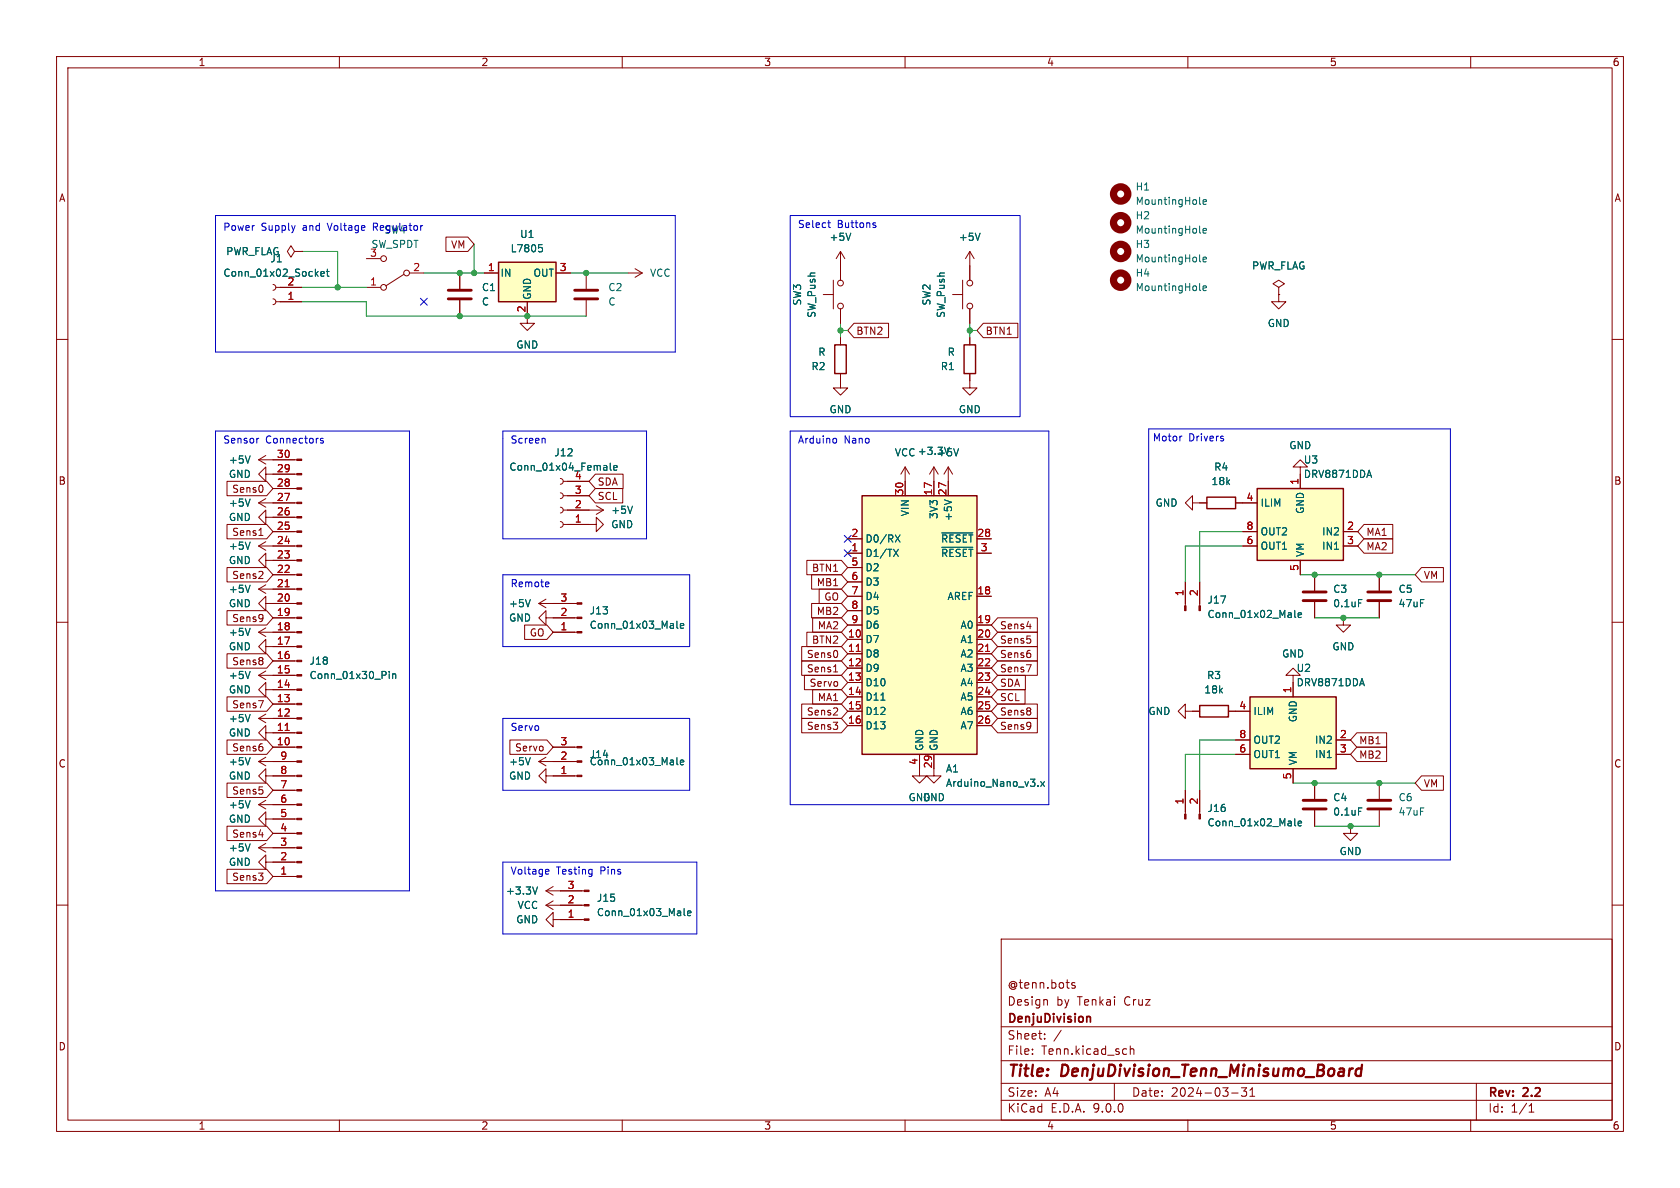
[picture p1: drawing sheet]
<svg xmlns="http://www.w3.org/2000/svg" width="297mm" height="210mm" viewBox="0 0 297 210" stroke-linecap="round" stroke-linejoin="round" font-family="sans-serif">
<g fill="none" stroke="#840000" stroke-width=".18">
<path d="M10 10h277v190h-277zM12 12h273v186h-273zM60 10v2M110 10v2M160 10v2M210 10v2M260 10v2M48.3 52.8l.3 .2 .2 .3-.2 .4-.3 .1M48.3 50.3l.3 .1 .2 .4-.2 .4-.3 .1M48.8 53.3h4.5M48.8 50.8h4.5M145.5 52.1h1.8"/>
<path d="M147.3 49.5v5.1M148.6 44.5v5M148.6 54.6v2.6M148.6 59.7v1.3M148.6 44.5l-.8 1.2M148.6 44.5l.8 1.2M168.4 52.1h1.8M170.2 49.5v5.1M171.4 44.5v5M171.4 54.6v2.6M171.4 59.7v1.3M171.4 44.5l-.7 1.2"/>
<path d="M171.4 44.5l.8 1.2M226.1 52.1v1.2h1.2l-1.2 1.3-1.3-1.3h1.3M226.1 50.8l1-.6-1-.7-1.1 .7 1.1 .6v1.3M226.1 52.1h.1M10 60h2M148.6 66v2.6h1.3l-1.3 1.3-1.3-1.3h1.3M171.4 66v2.6h1.3l-1.3 1.3-1.2-1.3h1.2M285 60h2M45.7 81.3l1.3 .7M45.7 81.3h6.8M47 80.5l-1.3 .8M48.3 99.1h4.2"/>
<path d="M48.3 96.5h4.2M48.3 94h4.2M48.3 91.4h4.2M48.3 88.9h4.2M48.3 86.4h4.2M48.3 83.8h4.2M160 82.6l-.7 1.2M160 82.6l.8 1.2M160 82.6v2.5M165.1 82.6l-.8 1.2M165.1 82.6l.8 1.2M165.1 82.6v2.5"/>
<path d="M167.6 82.6l-.7 1.2M167.6 82.6l.8 1.2M167.6 82.6v2.5M10 110h2M45.7 119.4h6.8M45.7 111.8h6.8M45.7 119.4l1.3 .7M45.7 111.8l1.3 .7M47 114.3v-1.3l-1.3 1.3 1.3 1.3v-1.3h5.5M47 118.6l-1.3 .8M47 111l-1.3 .8M48.3 116.8h4.2"/>
<path d="M48.3 109.2h4.2M48.3 106.7h4.2M48.3 104.1h4.2M48.3 101.6h4.2M285 110h2M45.7 127h6.8M45.7 127l1.3 .8M47 129.5v-1.2l-1.3 1.2 1.3 1.3v-1.3h5.5M47 126.2l-1.3 .8M48.3 139.7h4.2M48.3 137.2h4.2M48.3 134.6h4.2"/>
<path d="M48.3 132.1h4.2M48.3 124.5h4.2M48.3 121.9h4.2M209.5 125.7v-1.2l-1.2 1.2 1.2 1.3v-1.3h1.3M48.3 154.9h4.2M48.3 152.4h4.2M48.3 149.9h4.2M48.3 147.3h4.2M48.3 144.8h4.2M48.3 142.2h4.2M10 160h2M177 166h108v32h-108z"/>
<path d="M185 176.7l.2 .2v.8M190 173.8l-.3-.1-.2 .2v.2l.5 .2v.3h-.5M285 160h2M60 198v2M110 198v2M160 198v2M177 194.5h108M177 191.5h108M177 187.5h108M177 181.5h108M182.5 186.3v.1M182.5 185.5v.1"/>
<path d="M184.7 183.6v.1M184.7 182.8v.1M187.6 182.1l-1.3 2M197 191.5v3M199.8 184.9v1.5M199.8 185.5l.2-.1 .4 .1 .1 .9M210 198v2M217.7 193.2h1.2M220.4 192.3l-.5 .6 .4 .1v.7l-.2 .1h-.4l-.2-.1M221 193.8h.8M221 192.7l.4-.4v1.5M260 198v2"/>
<path d="M261 191.5v6.5M270.3 196.6h.9M270.3 195.5l.4-.4v1.5"/>
<circle cx="148.6" cy="54.1" r=".51"/>
<circle cx="148.6" cy="50" r=".51"/>
<circle cx="171.5" cy="50" r=".51"/>
<circle cx="171.5" cy="54.1" r=".51"/>
</g>
<path d="M239.8 190.1l.2 .1 .6-.1M240.7 189a.66 .66 0 0 0-1 .3M240.8 188.2l-.3 2" fill="none" stroke="#840000" stroke-width=".4"/>
<path d="M192.3 179.7h.3l.2 .2v.8" fill="none" stroke="#840000" stroke-width=".3"/>
<path d="M147.6 61h2v5h-2zM170.4 61h2.1v5h-2.1z" fill="none" stroke="#840000" stroke-width=".25"/>
<g fill="none" stroke="#006464" stroke-width=".18">
<path d="M212.1 36l.2 .1M212.7 35.7l.6-.1-.1-.2-.3-.1-.2 .2v.6h.5M56.7 48.4l.6-.1v-.2l-.4-.1-.2 .2 .1 .6h.5M57.7 48h.5M57.9 47.6v1.1l.3 .1M150.4 41.2l-.4 1.3M173.3 41.2l-.5 1.3M212.1 51.2l.2 .2M212.1 46.1l.2 .2M212.1 41l.2 .2M212.7 51l.6-.2-.1-.2-.3-.1-.2 .2v.6h.5M212.7 40.8l.6-.1-.1-.3h-.3l-.2 .2v.6h.5"/>
<path d="M212.7 45.9l.6-.1-.1-.3h-.3l-.2 .1v.6h.5M169.5 79.3l-.5 1.3M44.2 80.6l-.4 1.3M44.2 118.7l-.4 1.3M44.2 111.1l-.4 1.2M68.8 118.7v.1M68.8 119.1v.9M69.4 119.1v.9M69.4 119.2l.2-.1 .3 .1 .1 .8M44.2 126.3l-.4 1.3"/>
</g>
<g fill="#840000" stroke="#840000" stroke-width=".18">
<path d="M52.5 154.8h.8v.3h-.8z"/>
<path d="M52.5 152.3h.8v.2h-.8z"/>
<path d="M52.5 149.7h.8v.3h-.8z"/>
<path d="M52.5 147.2h.8v.2h-.8z"/>
<path d="M52.5 144.7h.8v.2h-.8z"/>
<path d="M52.5 142.1h.8v.3h-.8z"/>
<path d="M52.5 139.6h.8v.2h-.8z"/>
<path d="M52.5 137h.8v.3h-.8z"/>
<path d="M52.5 134.5h.8v.2h-.8z"/>
<path d="M52.5 132h.8v.2h-.8z"/>
<path d="M52.5 129.4h.8v.3h-.8z"/>
<path d="M52.5 126.9h.8v.2h-.8z"/>
<path d="M52.5 124.3h.8v.3h-.8z"/>
<path d="M52.5 121.8h.8v.2h-.8z"/>
<path d="M52.5 119.3h.8v.2h-.8z"/>
<path d="M52.5 116.7h.8v.3h-.8z"/>
<path d="M52.5 114.2h.8v.2h-.8z"/>
<path d="M52.5 111.6h.8v.3h-.8z"/>
<path d="M52.5 109.1h.8v.2h-.8z"/>
<path d="M52.5 106.6h.8v.2h-.8z"/>
<path d="M52.5 104h.8v.3h-.8z"/>
<path d="M52.5 101.5h.8v.2h-.8z"/>
<path d="M52.5 98.9h.8v.3h-.8z"/>
<path d="M52.5 96.4h.8v.2h-.8z"/>
<path d="M52.5 93.9h.8v.2h-.8z"/>
<path d="M52.5 91.3h.8v.3h-.8z"/>
<path d="M52.5 88.8h.8v.2h-.8z"/>
<path d="M52.5 86.2h.8v.3h-.8z"/>
<path d="M52.5 83.7h.8v.2h-.8z"/>
<path d="M52.5 81.2h.8v.2h-.8z"/>
</g>
<path d="M50.4 103.7h.7M50.4 129.1h.7" fill="none" stroke="#a90000" stroke-width=".18"/>
<g fill="none" stroke="#840000" stroke-width="1.3">
<circle cx="198.1" cy="34.3" r="1.27"/>
<circle cx="198.1" cy="39.4" r="1.27"/>
<circle cx="198.1" cy="49.5" r="1.27"/>
<circle cx="198.1" cy="44.4" r="1.27"/>
</g>
<path d="M88.1 46.4h10.2v6.9h-10.2z" fill="#ffffc2"/>
<path d="M88.1 46.4h10.2v6.9h-10.2z" fill="none" stroke="#840000" stroke-width=".25"/>
<path d="M85.6 48.3h2.5M93.2 53.3v2.6M98.3 48.3h2.5M95.2 106.7h6.8M95.2 106.7l1.3 .7M96.5 109.2v-1.2l-1.3 1.2 1.3 1.3v-1.3h5.5M96.5 105.9l-1.3 .8M97.8 111.8h4.2" fill="none" stroke="#840000" stroke-width=".18"/>
<path d="M95.2 43.3h.6M95.4 43.7h.3l.2 .3-.1 .5h-.4M93.7 106l-.4 1.3M119.7 109.8v1.1l.2 .2M120.3 110.6l.6-.1-.1-.2-.3-.1-.2 .2v.6h.5" fill="none" stroke="#006464" stroke-width=".18"/>
<g fill="#840000" stroke="#840000" stroke-width=".18">
<path d="M102 111.6h.9v.3h-.9z"/>
<path d="M102 109.1h.9v.2h-.9z"/>
<path d="M102 106.6h.9v.2h-.9z"/>
</g>
<path d="M152.4 87.6h20.3v45.8h-20.3z" fill="#ffffc2"/>
<path d="M152.4 87.6h20.3v45.8h-20.3zM213.4 87.9h5v2h-5z" fill="none" stroke="#840000" stroke-width=".25"/>
<g fill="none" stroke="#840000" stroke-width=".18">
<path d="M52.1 44.5l-.7-1.1-.6 1.1 .6 1 .7-1h1.2M53.3 44.5h.1M64.8 50.8h2.5M64.8 45.7h2.5M71.4 48.5l-3.2 2M72.4 48.3h2.5M81.3 48.3v2.8M81.3 53.1v2.8M111 48.3h2.5M112.3 47.5l1.2 .8M113.5 48.3l-1.2 .7M99.1 92.2l.3 .2 .2 .3-.2 .4-.3 .1"/>
<path d="M99.1 89.7l.3 .1 .2 .4-.2 .3-.3 .2M99.1 87.1l.3 .2 .2 .3-.2 .4-.3 .1M99.1 84.6l.3 .1 .2 .4-.2 .3-.3 .2M99.6 92.7h5.8v-1.3l1.3 1.3-1.3 1.3v-1.3M99.6 90.2h4.5M99.6 87.6h4.5M99.6 85.1h4.5M149.9 95.3h2.5M149.9 97.8h2.5M160 85.1v2.5M165.1 85.1v2.5M167.6 85.1v2.5"/>
<path d="M172.7 95.3h2.6M172.7 97.8h2.6M210.8 88.9v-1.3l-1.3 1.3 1.3 1.3v-1.3h2.6M218.4 88.9h1.3M229.9 82.6h1.2l-1.2-1.3-1.3 1.3h1.3v1.2M149.9 100.3h2.5M149.9 102.9h2.5M149.9 105.4h2.5M149.9 108h2.5M149.9 110.5h2.5M149.9 113h2.5M149.9 115.6h2.5"/>
<path d="M149.9 118.1h2.5M172.7 105.4h2.6M172.7 110.5h2.6M172.7 113h2.6M172.7 115.6h2.6M172.7 118.1h2.6M45.7 134.6h2.6M45.7 134.6l1.3 .8M47 121.9v-1.2l-1.3 1.2 1.3 1.3v-1.3h1.3M47 133.9l-1.3 .7M95.2 134.6h6.8M95.2 134.6l1.3 .8"/>
<path d="M96.5 137.2v1.2l-1.3-1.2 1.3-1.3v1.3h5.5M96.5 133.9l-1.3 .7M97.8 132.1h4.2M149.9 120.7h2.5M149.9 123.2h2.5M149.9 125.7h2.5M149.9 128.3h2.5M162.6 133.4v3.8h1.2l-1.2 1.2-1.3-1.2h1.3M165.1 133.4v3.8h1.3l-1.3 1.2-1.3-1.2h1.3M172.7 120.7h2.6M172.7 123.2h2.6M172.7 125.7h2.6"/>
<path d="M172.7 128.3h2.6M243.8 138.4v2.8M96.5 157.5h6.8M96.5 157.5l1.3 .7M97.8 159.3l-1.3 .7M97.8 156.7l-1.3 .8M238.8 146.1v1.2h1.2l-1.2 1.3-1.3-1.3h1.3M243.8 143.3v2.8M96.5 160l1.3 .8M96.5 160h6.8M97.8 162.6v-1.3l-1.3 1.3 1.3 1.2v-1.2h5.5"/>
<circle cx="67.8" cy="45.7" r=".51"/>
<circle cx="67.8" cy="50.8" r=".51"/>
<circle cx="71.9" cy="48.3" r=".51"/>
</g>
<g fill="none" stroke="#006464" stroke-width=".18">
<path d="M107.9 81.9v1l.2 .2M108.5 82.7l.6-.1-.1-.3h-.3l-.2 .2 .1 .6h.4M158 97.1l.8 1.3M158.3 94.6l.8 1.2M158.8 97.1l-.8 1.3M159.1 94.6l-.8 1.2M166.5 94.2h5.5M166.5 96.7h5.5M166.9 88.4l1.3 .4M44.2 133.9l-.4 1.3M93.7 133.9l-.4 1.3M119.7 133.9v1.1l.2 .2"/>
<path d="M120.3 134.8l.6-.1-.1-.3h-.3l-.2 .1v.6h.5M155.7 123.8h.8M183.5 138.9v.1M184 138.2l.6 .8M184.6 138.2l-.6 .8M95 156.8l-.4 1.3M120.9 160.6v1.1l.2 .2M121.5 161.4l.7-.1-.1-.2-.4-.1-.2 .2 .1 .6h.5"/>
</g>
<path d="M151.4 115.2h.7M174.2 115.2h.8" fill="none" stroke="#a90000" stroke-width=".18"/>
<path d="M79.2 51.3h4.1M79.2 52.8h4.1M241.8 141.5h4.1M241.8 143h4.1" fill="none" stroke="#840000" stroke-width=".51"/>
<g fill="#840000" stroke="#840000" stroke-width=".18">
<path d="M102 137h.9v.3h-.9z"/>
<path d="M102 134.5h.9v.2h-.9z"/>
<path d="M102 132h.9v.2h-.9z"/>
<path d="M103.3 162.4h.8v.3h-.8z"/>
<path d="M103.3 159.9h.8v.2h-.8z"/>
<path d="M103.3 157.4h.8v.2h-.8z"/>
</g>
<path d="M222.2 86.4h15.3v12.7h-15.3z" fill="#ffffc2"/>
<path d="M222.2 86.4h15.3v12.7h-15.3z" fill="none" stroke="#840000" stroke-width=".25"/>
<g fill="none" stroke="#840000" stroke-width=".18">
<path d="M104.1 90.2h2.6M105.4 89.4l1.3 .8M106.7 90.2l-1.3 .7M219.7 96.5h2.5M219.7 94h2.5M219.7 88.9h2.5M229.9 83.8v2.6M229.9 99.1v2.5M237.5 96.5h2.5M237.5 94h2.5M209.5 102.9v4.2M212.1 102.9v4.2"/>
<path d="M232.4 101.6v2.8M232.4 106.4v2.8M243.8 101.6v2.8M243.8 106.4v2.8"/>
</g>
<path d="M111.8 89.5l-.4 1.2M242.1 83.1l.4 1.3M228.9 107.9v1.1l.2 .2M229.5 108.7l.6-.1-.1-.2-.3-.1-.2 .2 .1 .6h.4M240.2 106h.6" fill="none" stroke="#006464" stroke-width=".18"/>
<path d="M230.4 104.6h4M230.4 106.2h4M241.8 104.6h4.1M241.8 106.2h4.1" fill="none" stroke="#840000" stroke-width=".51"/>
<g fill="#840000" stroke="#840000" stroke-width=".18">
<path d="M209.4 107.1h.3v.9h-.3z"/>
<path d="M212 107.1h.2v.9h-.2z"/>
</g>
<path d="M221 123.2h15.2v12.7h-15.2z" fill="#ffffc2"/>
<path d="M212.1 124.7h5.1v2h-5.1zM221 123.2h15.2v12.7h-15.2z" fill="none" stroke="#840000" stroke-width=".25"/>
<g fill="none" stroke="#840000" stroke-width=".18">
<path d="M49.5 53.3h3.8M49.5 50.8h3.8M53.3 44.5h.1M78.8 41.9h3.9l1.1 1.3-1.1 1.3h-3.9zM81.3 48.3v2.8M81.3 53.1v2.8M85.6 48.3h2.5M93.2 53.3v3.9h1.3l-1.3 1.2-1.3-1.2h1.3M98.3 48.3h2.5M103.6 48.3v2.8M103.6 53.1v2.8M148.6 47v2.5"/>
<path d="M148.6 54.6v2.6M148.6 59.7v1.3M151 57.1h6.1v2.6h-6.1l-1.1-1.3zM171.4 47v2.5M171.4 54.6v2.6M171.4 59.7v1.3M173.8 57.1h6.1v2.6h-6.1l-1.1-1.3zM226.1 52.1h.1M148.6 66v1.3M171.4 66v1.3M40.1 85.1h7l1.2 1.3-1.2 1.2h-7zM40.1 92.7h7l1.2 1.3-1.2 1.3h-7z"/>
<path d="M45.7 88.9l1.3 .8M45.7 88.9h6.4M45.7 96.5l1.3 .8M45.7 96.5h6.4M45.8 94.7h.7M47 83.8v-1.2l-1.3 1.2 1.3 1.3v-1.3h5.1M47 99.1v-1.3l-1.3 1.3 1.3 1.2v-1.2h5.1M47 91.4v-1.2l-1.3 1.2 1.3 1.3v-1.3h5.1M47 88.1l-1.3 .8M47 95.8l-1.3 .7M48.3 94h3.8M48.3 86.4h3.8"/>
<path d="M48.3 81.3h3.8M100.3 92.7h3.8M100.3 90.2h3.8M100.3 87.6h3.8M100.3 85.1h3.8M105.3 83.8h4.9v2.6h-4.9l-1.2-1.3zM105.3 86.4h4.8v2.5h-4.8l-1.2-1.3zM142.6 99.1h6.1l1.2 1.2-1.2 1.3h-6.1zM149.9 95.3h2.5M149.9 97.8h2.5M160 85.1v2.5M165.1 85.1v2.5"/>
<path d="M167.6 85.1v2.5M172.7 95.3h2.6M172.7 97.8h2.6M212.1 88.9h1.3M218.4 88.9h3.8M219.7 96.5h2.5M219.7 94h2.5M229.9 83.8v2.6M229.9 99.1v2.5M237.5 96.5h2.5M237.5 94h2.5M241.1 95.2h5.1v2.6h-5.1l-1.1-1.3z"/>
<path d="M241.1 92.7h5.1v2.6h-5.1l-1.1-1.3zM40.1 115.6h7l1.2 1.2-1.2 1.3h-7zM40.1 107.9h7l1.2 1.3-1.2 1.3h-7zM40.1 100.3h7l1.2 1.3-1.2 1.3h-7zM45.7 104.1l1.3 .8M45.7 104.1h6.4M47 106.7v-1.3l-1.3 1.3 1.3 1.3v-1.3h5.1M47 103.4l-1.3 .7M48.3 111.8h3.8M48.3 109.2h3.8M48.3 119.4h3.8M48.3 116.8h3.8"/>
<path d="M48.3 114.3h3.8M48.3 101.6h3.8M92.7 110.5h4l1.1 1.3-1.1 1.2h-4zM97.8 111.8h3.8M97.8 109.2h3.8M97.8 106.7h3.8M141.7 116.8h7l1.2 1.3-1.2 1.3h-7zM141.7 114.3h7l1.2 1.3-1.2 1.2h-7zM142.2 119.4h6.5l1.2 1.3-1.2 1.2h-6.5zM142.6 111.8h6.1l1.2 1.2-1.2 1.3h-6.1zM143.5 106.7h5.2l1.2 1.3-1.2 1.2h-5.2zM143.5 101.6h5.2l1.2 1.3-1.2 1.2h-5.2z"/>
<path d="M143.7 109.2h5l1.2 1.3-1.2 1.3h-5zM144.8 104.1h3.9l1.2 1.3-1.2 1.3h-3.9zM147.4 118.8h.7M149.9 100.3h2.5M149.9 102.9h2.5M149.9 105.4h2.5M149.9 108h2.5M149.9 110.5h2.5M149.9 113h2.5M149.9 115.6h2.5M149.9 118.1h2.5M172.7 105.4h2.6"/>
<path d="M172.7 110.5h2.6M172.7 113h2.6M172.7 115.6h2.6M172.7 118.1h2.6M176.4 116.8h7v2.6h-7l-1.1-1.3zM176.4 119.4h4.9v2.5h-4.9l-1.1-1.2zM176.4 111.8h7v2.5h-7l-1.1-1.3zM176.4 114.3h7v2.5h-7l-1.1-1.2zM176.4 109.2h7v2.6h-7l-1.1-1.3zM181.4 117.5h.9l-.6 1.3M181.5 110.7h.8M209.5 102.9v3.8"/>
<path d="M212.1 102.9v3.8M228.6 119.4h1.3l-1.3-1.3-1.3 1.3h1.3v3.8M232.4 101.6v2.8M232.4 106.4v2.8M237.5 109.2v1.3h1.3l-1.3 1.3-1.3-1.3h1.3M243.8 101.6v2.8M243.8 106.4v2.8M251.3 100.3h3.9v2.6h-3.9l-1.1-1.3zM40.1 138.4h7l1.2 1.3-1.2 1.3h-7zM40.1 130.8h7l1.2 1.3-1.2 1.3h-7zM40.1 123.2h7l1.2 1.3-1.2 1.2h-7zM45.7 123.9h.8l-.5 1.2"/>
<path d="M47 137.2v-1.3l-1.3 1.3 1.3 1.2v-1.2h5.1M48.3 134.6h3.8M48.3 132.1h3.8M48.3 139.7h3.8M48.3 129.5h3.8M48.3 127h3.8M48.3 124.5h3.8M48.3 121.9h3.8M90.1 130.8h6.6l1.1 1.3-1.1 1.3h-6.6zM97.8 137.2h3.8M97.8 134.6h3.8M97.8 132.1h3.8"/>
<path d="M141.7 124.5h7l1.2 1.2-1.2 1.3h-7zM141.7 127h7l1.2 1.3-1.2 1.2h-7zM143.7 121.9h5l1.2 1.3-1.2 1.3h-5zM149.9 125.7h2.5M149.9 120.7h2.5M149.9 123.2h2.5M149.9 128.3h2.5M162.6 133.4v2.5M165.1 133.4v2.5M172.7 125.7h2.6M172.7 120.7h2.6M172.7 123.2h2.6"/>
<path d="M172.7 128.3h2.6M176.4 121.9h4.8v2.6h-4.8l-1.1-1.3zM176.4 124.5h7v2.5h-7l-1.1-1.3zM176.4 127h7v2.5h-7l-1.1-1.2zM209.5 139.7v4.2M210.8 125.7h1.3M212.1 139.7v4.2M217.2 125.7h3.8M218.4 133.4h2.6M218.4 130.8h2.6M228.6 135.9v2.5M232.4 138.4v2.8"/>
<path d="M236.2 133.4h2.6M236.2 130.8h2.6M239.9 132.1h5.2v2.5h-5.2l-1.1-1.2zM239.9 129.5h5.2v2.6h-5.2l-1.1-1.3zM251.3 137.2h3.9v2.5h-3.9l-1.1-1.3zM40.1 146h7l1.2 1.3-1.2 1.3h-7zM40.1 153.7h7l1.2 1.2-1.2 1.3h-7zM45.7 142.2l1.3 .8M45.7 142.2h6.4M45.7 149.9l1.3 .7M45.7 149.9h6.4M45.8 147.6h.7"/>
<path d="M47 144.8v-1.3l-1.3 1.3 1.3 1.3v-1.3h5.1M47 152.4v-1.3l-1.3 1.3 1.3 1.3v-1.3h5.1M47 141.5l-1.3 .7M47 149.1l-1.3 .8M48.3 154.9h3.8M48.3 147.3h3.8M99.1 157.5h3.8M232.4 143.3v2.8M99.1 162.6h3.8M99.1 160h3.8"/>
</g>
<g fill="none" stroke="#006464" stroke-width=".18">
<path d="M56.7 48.4l.6-.1v-.2l-.4-.1-.2 .2 .1 .6h.5M57.7 48h.5M57.9 47.6v1.1l.3 .1M95.2 43.3h.6M95.4 43.7h.3l.2 .3-.1 .5h-.4M150.4 41.2l-.4 1.3M173.3 41.2l-.5 1.3M169.5 79.3l-.5 1.3M44.2 88.2l-.4 1.3M44.2 95.8l-.4 1.3M44.2 80.6l-.4 1.3M107.9 81.9v1l.2 .2"/>
<path d="M108.5 82.7l.6-.1-.1-.3h-.3l-.2 .2 .1 .6h.4M111.8 89.5l-.4 1.2M158 97.1l.8 1.3M158.3 94.6l.8 1.2M158.8 97.1l-.8 1.3M159.1 94.6l-.8 1.2M166.5 94.2h5.5M166.5 96.7h5.5M166.9 88.4l1.3 .4M242.1 83.1l.4 1.3M44.2 103.4l-.4 1.3M44.2 111.1l-.4 1.2"/>
<path d="M44.2 118.7l-.4 1.3M68.8 118.7v.1M68.8 119.1v.9M69.4 119.1v.9M69.4 119.2l.2-.1 .3 .1 .1 .8M93.7 106l-.4 1.3M119.7 109.8v1.1l.2 .2M120.3 110.6l.6-.1-.1-.2-.3-.1-.2 .2v.6h.5M228.9 107.9v1.1l.2 .2M229.5 108.7l.6-.1-.1-.2-.3-.1-.2 .2 .1 .6h.4M240.2 106h.6M240.8 120l.4 1.2"/>
<path d="M44.2 133.9l-.4 1.3M44.2 126.3l-.4 1.3M93.7 133.9l-.4 1.3M119.7 133.9v1.1l.2 .2M120.3 134.8l.6-.1-.1-.3h-.3l-.2 .1v.6h.5M155.7 123.8h.8M183.5 138.9v.1M184 138.2l.6 .8M184.6 138.2l-.6 .8M44.2 141.5l-.4 1.3M44.2 149.2l-.4 1.2M95 156.8l-.4 1.3"/>
<path d="M228.9 144.7v1.1l.2 .2M229.5 145.6l.6-.1-.1-.3-.3-.1-.2 .2 .1 .6h.4M240.2 142.8h.6M120.9 160.6v1.1l.2 .2M121.5 161.4l.7-.1-.1-.2-.4-.1-.2 .2 .1 .6h.5"/>
</g>
<path d="M101.6 51.3h4.1M101.6 52.8h4.1M230.4 141.5h4M230.4 143h4" fill="none" stroke="#840000" stroke-width=".51"/>
<g fill="#840000" stroke="#840000" stroke-width=".18">
<path d="M209.4 143.9h.3v.9h-.3z"/>
<path d="M212 143.9h.2v.9h-.2z"/>
</g>
<g fill="none" stroke="#0000c2" stroke-width=".18">
<path d="M38.1 38.1h81.3v24.1h-81.3zM74.6 39.9h.1M139.7 38.1h40.6v35.6h-40.6zM146.3 39.4h.5M146.5 39v1l.3 .2M154.5 39.4h.3M154.5 39.8l.3 .1 .1 .1-.2 .2h-.3M38.1 76.2h34.3v81.3h-34.3zM45.8 77.5h-.3M57.1 77.5h-.3l-.2 .2 .1 .1 .4 .2v.3h-.5M88.9 76.2h25.4v19.1h-25.4zM96.2 77.5l.2 .2v.6"/>
<path d="M139.7 76.2h45.7v66h-45.7zM147.5 77.5h.3l.1 .2-.1 .5-.3 .1M203.1 75.8h53.3v76.2h-53.3zM208.8 77.1h.1M216.3 77.6v.3M88.9 101.6h33v12.7h-33zM96.9 102.9l.1 .3-.6 .1M97 103.7h-.1M88.9 127h33v12.7h-33zM88.9 152.4h34.3v12.7h-34.3zM96.6 153.7h.4v.3l-.6 .1M97 154.5h-.4"/>
</g>
<g fill="none" stroke="#009600" stroke-width=".18">
<path d="M53.3 53.3h11.5v2.6h38.8M53.3 50.8h11.5M53.3 44.5h6.4v6.3M74.9 48.3h10.7M83.8 43.2v5.1M100.8 48.3h10.2M148.6 58.4h1.3M148.6 57.2v2.5M171.4 58.4h1.3M171.4 57.2v2.5M219.7 94h-7.6v8.9M219.7 96.5h-10.2v6.4"/>
<path d="M229.9 101.6h20.3M232.4 109.2h11.4M218.4 130.8h-6.3v8.9M218.4 133.4h-8.9v6.3M228.6 138.4h21.6M232.4 146.1h11.4"/>
</g>
<path d="M74.3 52.7l1.2 1.2M75.5 52.7l-1.2 1.2M149.3 97.2l1.2 1.2M149.3 94.6l1.2 1.3M150.5 97.2l-1.2 1.2M150.5 94.6l-1.2 1.3" fill="none" stroke="#000084" stroke-width=".18"/>
<path d="M50.4 103.7h.7M151.4 115.2h.7M174.2 115.2h.8M50.4 129.1h.7" fill="none" stroke="#a90000" stroke-width=".18"/>
<g fill="#009600" stroke="#009600" stroke-width=".18">
<circle cx="148.6" cy="58.4" r=".46"/>
<circle cx="171.4" cy="58.4" r=".46"/>
<circle cx="59.7" cy="50.8" r=".46"/>
<circle cx="81.3" cy="55.9" r=".46"/>
<circle cx="81.3" cy="48.3" r=".46"/>
<circle cx="103.6" cy="48.3" r=".46"/>
<circle cx="83.8" cy="48.3" r=".46"/>
<circle cx="93.2" cy="55.9" r=".46"/>
<circle cx="238.8" cy="146.1" r=".46"/>
<circle cx="243.8" cy="138.4" r=".46"/>
<circle cx="232.4" cy="138.4" r=".46"/>
<circle cx="237.5" cy="109.2" r=".46"/>
<circle cx="243.8" cy="101.6" r=".46"/>
<circle cx="232.4" cy="101.6" r=".46"/>
</g>
<g font-size="2.8" fill="#840000">
<text x="178" y="190.9">Title:</text>
<text x="187.7" y="190.9">DenjuDivision_Tenn_Minisumo_Board</text>
</g>
<g font-size="2.1" fill="#840000">
<text x="178" y="178">Design</text>
<text x="178" y="175">@tenn.bots</text>
<text x="186.7" y="178">by</text>
<text x="190.5" y="178">Tenkai</text>
<text x="198.9" y="178">Cruz</text>
<text x="178" y="184">Sheet:</text>
<text x="178" y="181.2">DenjuDivision</text>
<text x="178" y="186.7">File:</text>
<text x="184.1" y="186.7">Tenn.kicad_sch</text>
<text x="178" y="196.9">KiCad</text>
<text x="178" y="194.1">Size:</text>
<text x="184.7" y="194.1">A4</text>
<text x="185.7" y="196.9">E.D.A.</text>
<text x="193.3" y="196.9">9.0.0</text>
<text x="200" y="194.1">Date:</text>
<text x="207" y="194.1">2024-03-31</text>
<text x="263" y="194.3">Rev:</text>
<text x="263" y="196.9">Id:</text>
<text x="267.1" y="196.9">1/1</text>
<text x="269.4" y="194.3">2.2</text>
</g>
<g font-size="1.8" fill="#840000">
<text x="35" y="11.9">1</text>
<text x="85" y="11.9">2</text>
<text x="135" y="11.9">3</text>
<text x="185" y="11.9">4</text>
<text x="235" y="11.9">5</text>
<text x="285" y="11.9">6</text>
<text x="10.3" y="35.9">A</text>
<text x="285.3" y="35.9">A</text>
<text x="79.6" y="44.1">VM</text>
<text x="151.3" y="59.4">BTN2</text>
<text x="174.1" y="59.4">BTN1</text>
<text x="10.3" y="85.9">B</text>
<text x="40.9" y="87.3">Sens0</text>
<text x="105.6" y="86">SDA</text>
<text x="105.6" y="88.6">SCL</text>
<text x="285.3" y="85.9">B</text>
<text x="40.9" y="94.9">Sens1</text>
<text x="241.5" y="94.9">MA1</text>
<text x="143.5" y="101.3">BTN1</text>
<text x="241.5" y="97.5">MA2</text>
<text x="40.9" y="102.6">Sens2</text>
<text x="144.3" y="103.8">MB1</text>
<text x="145.6" y="106.4">GO</text>
<text x="251.6" y="102.6">VM</text>
<text x="40.9" y="110.2">Sens9</text>
<text x="93.6" y="112.7">GO</text>
<text x="143.5" y="114">BTN2</text>
<text x="144.3" y="108.9">MB2</text>
<text x="144.5" y="111.4">MA2</text>
<text x="176.7" y="114">Sens5</text>
<text x="176.7" y="111.4">Sens4</text>
<text x="40.9" y="117.8">Sens8</text>
<text x="142.5" y="119.1">Sens1</text>
<text x="142.5" y="116.5">Sens0</text>
<text x="176.7" y="119.1">Sens7</text>
<text x="176.7" y="116.5">Sens6</text>
<text x="40.9" y="125.4">Sens7</text>
<text x="143" y="121.6">Servo</text>
<text x="144.5" y="124.1">MA1</text>
<text x="176.7" y="124.1">SCL</text>
<text x="176.7" y="121.6">SDA</text>
<text x="142.5" y="126.7">Sens2</text>
<text x="142.5" y="129.2">Sens3</text>
<text x="176.7" y="126.7">Sens8</text>
<text x="176.7" y="129.2">Sens9</text>
<text x="240.2" y="131.8">MB1</text>
<text x="10.3" y="135.9">C</text>
<text x="40.9" y="133">Sens6</text>
<text x="91" y="133">Servo</text>
<text x="240.2" y="134.3">MB2</text>
<text x="285.3" y="135.9">C</text>
<text x="40.9" y="140.7">Sens5</text>
<text x="251.6" y="139.4">VM</text>
<text x="40.9" y="148.3">Sens4</text>
<text x="40.9" y="155.9">Sens3</text>
<text x="10.3" y="185.9">D</text>
<text x="285.3" y="185.9">D</text>
<text x="35" y="199.9">1</text>
<text x="85" y="199.9">2</text>
<text x="135" y="199.9">3</text>
<text x="185" y="199.9">4</text>
<text x="235" y="199.9">5</text>
<text x="285" y="199.9">6</text>
</g>
<g font-size="1.8" fill="#006464">
<text x="200.7" y="33.9">H1</text>
<text x="200.7" y="36.4">MountingHole</text>
<text x="200.7" y="39">H2</text>
<text x="200.7" y="41.5">MountingHole</text>
<text x="39.9" y="45.3">PWR_FLAG</text>
<text x="47.7" y="46.6">J1</text>
<text x="65.3" y="45.5">3</text>
<text x="65.6" y="44">SW_SPDT</text>
<text x="90.2" y="44.8">L7805</text>
<text x="91.8" y="42.3">U1</text>
<text x="146.6" y="42.8">+5V</text>
<text x="169.4" y="42.8">+5V</text>
<text x="200.7" y="44">H3</text>
<text x="200.7" y="46.6">MountingHole</text>
<text x="221.2" y="47.9">PWR_FLAG</text>
<text x="39.4" y="49.1">Conn_01x02_Socket</text>
<text x="85.1" y="51.7">C1</text>
<text x="88.4" y="49.1">IN</text>
<text x="94.1" y="53.1" transform="rotate(-90 94.1 53.1)">GND</text>
<text x="94.2" y="49.1">OUT</text>
<text x="107.5" y="51.7">C2</text>
<text x="114.8" y="49.1">VCC</text>
<text x="200.7" y="49.1">H4</text>
<text x="200.7" y="51.7">MountingHole</text>
<text x="85.1" y="54.2">C</text>
<text x="107.5" y="54.2">C</text>
<text x="141.8" y="54.1" transform="rotate(-90 141.8 54.1)">SW3</text>
<text x="144.4" y="56.3" transform="rotate(-90 144.4 56.3)">SW_Push</text>
<text x="164.7" y="54.1" transform="rotate(-90 164.7 54.1)">SW2</text>
<text x="167.2" y="56.3" transform="rotate(-90 167.2 56.3)">SW_Push</text>
<text x="224" y="58">GND</text>
<text x="91.2" y="61.8">GND</text>
<text x="143.4" y="65.6">R2</text>
<text x="144.6" y="63.1">R</text>
<text x="166.2" y="65.6">R1</text>
<text x="167.4" y="63.1">R</text>
<text x="146.6" y="73.3">GND</text>
<text x="169.4" y="73.3">GND</text>
<text x="40.4" y="82.1">+5V</text>
<text x="89.9" y="83.4">Conn_01x04_Female</text>
<text x="97.9" y="80.9">J12</text>
<text x="158.1" y="80.9">VCC +3.3V</text>
<text x="165.6" y="80.9">+5V</text>
<text x="214.6" y="83.4">R4</text>
<text x="227.8" y="79.6">GND</text>
<text x="230.4" y="82.1">U3</text>
<text x="40.4" y="84.7">GND</text>
<text x="40.4" y="89.8">+5V</text>
<text x="204.2" y="89.8">GND</text>
<text x="214.1" y="86">18k</text>
<text x="222.8" y="89.8">ILIM</text>
<text x="230.4" y="84.7">DRV8871DDA</text>
<text x="40.4" y="92.3">GND</text>
<text x="108" y="93.6">GND</text>
<text x="108" y="91">+5V</text>
<text x="160.9" y="91.4" transform="rotate(-90 160.9 91.4)">VIN</text>
<text x="166" y="91.8" transform="rotate(-90 166 91.8)">3V3</text>
<text x="168.5" y="92.2" transform="rotate(-90 168.5 92.2)">+5V</text>
<text x="222.8" y="94.8">OUT2</text>
<text x="230.7" y="90.9" transform="rotate(-90 230.7 90.9)">GND</text>
<text x="233.6" y="94.8">IN2</text>
<text x="40.4" y="99.9">GND</text>
<text x="40.4" y="97.4">+5V</text>
<text x="152.9" y="96.1">D0/RX</text>
<text x="152.9" y="98.7">D1/TX</text>
<text x="152.9" y="101.2">D2</text>
<text x="166.3" y="96.1">~{RESET}</text>
<text x="166.3" y="98.7">~{RESET}</text>
<text x="222.8" y="97.4">OUT1</text>
<text x="230.7" y="98.6" transform="rotate(-90 230.7 98.6)">VM</text>
<text x="233.6" y="97.4">IN1</text>
<text x="40.4" y="107.5">GND</text>
<text x="40.4" y="105">+5V</text>
<text x="89.9" y="107.5">+5V</text>
<text x="152.9" y="103.7">D3</text>
<text x="152.9" y="106.3">D4</text>
<text x="167.4" y="106.3">AREF</text>
<text x="213.4" y="106.9">J17</text>
<text x="235.6" y="105">C3</text>
<text x="235.6" y="107.5">0.1uF</text>
<text x="247.2" y="105">C5</text>
<text x="247.2" y="107.5">47uF</text>
<text x="40.4" y="112.6">+5V</text>
<text x="89.9" y="110.1">GND</text>
<text x="104.1" y="111.4">Conn_01x03_Male</text>
<text x="104.1" y="108.8">J13</text>
<text x="152.9" y="108.8">D5</text>
<text x="152.9" y="111.4">D6</text>
<text x="152.9" y="113.9">D7</text>
<text x="169.7" y="111.4">A0</text>
<text x="169.7" y="113.9">A1</text>
<text x="213.4" y="109.4">Conn_01x02_Male</text>
<text x="40.4" y="115.2">GND</text>
<text x="54.6" y="117.7">J18</text>
<text x="152.9" y="116.4">D8</text>
<text x="152.9" y="119">D9</text>
<text x="169.7" y="116.4">A2</text>
<text x="169.7" y="119">A3</text>
<text x="226.6" y="116.4">GND</text>
<text x="229.1" y="119">U2</text>
<text x="235.5" y="115.2">GND</text>
<text x="40.4" y="120.2">+5V</text>
<text x="40.4" y="122.8">GND</text>
<text x="54.6" y="120.2">Conn_01x30_Pin</text>
<text x="152.9" y="121.5">D10</text>
<text x="152.9" y="124.1">D11</text>
<text x="169.7" y="121.5">A4</text>
<text x="169.7" y="124.1">A5</text>
<text x="212.8" y="122.8">18k</text>
<text x="213.3" y="120.2">R3</text>
<text x="229.1" y="121.5">DRV8871DDA</text>
<text x="40.4" y="130.4">GND</text>
<text x="40.4" y="127.9">+5V</text>
<text x="152.9" y="126.6">D12</text>
<text x="152.9" y="129.1">D13</text>
<text x="169.7" y="126.6">A6</text>
<text x="169.7" y="129.1">A7</text>
<text x="202.9" y="126.6">GND</text>
<text x="221.5" y="131.7">OUT2</text>
<text x="221.5" y="126.6">ILIM</text>
<text x="229.5" y="127.8" transform="rotate(-90 229.5 127.8)">GND</text>
<text x="232.4" y="131.7">IN2</text>
<text x="40.4" y="135.5">+5V</text>
<text x="89.9" y="135.5">+5V</text>
<text x="104.1" y="135.5">Conn_01x03_Male</text>
<text x="104.1" y="134.2">J14</text>
<text x="163.4" y="132.8" transform="rotate(-90 163.4 132.8)">GND</text>
<text x="166" y="132.8" transform="rotate(-90 166 132.8)">GND</text>
<text x="167.1" y="136.8">A1</text>
<text x="221.5" y="134.2">OUT1</text>
<text x="229.5" y="135.4" transform="rotate(-90 229.5 135.4)">VM</text>
<text x="232.4" y="134.2">IN1</text>
<text x="40.4" y="143.1">+5V</text>
<text x="40.4" y="138">GND</text>
<text x="89.9" y="138">GND</text>
<text x="160.5" y="141.8">GND</text>
<text x="163.1" y="141.8">GND</text>
<text x="167.1" y="139.3">Arduino_Nano_v3.x</text>
<text x="213.4" y="143.7">J16</text>
<text x="235.6" y="141.8">C4</text>
<text x="247.2" y="141.8">C6</text>
<text x="40.4" y="145.6">GND</text>
<text x="213.4" y="146.3">Conn_01x02_Male</text>
<text x="235.6" y="144.4">0.1uF</text>
<text x="247.2" y="144.4">47uF</text>
<text x="40.4" y="150.7">+5V</text>
<text x="40.4" y="153.3">GND</text>
<text x="236.7" y="151.4">GND</text>
<text x="89.4" y="158.3">+3.3V</text>
<text x="91.4" y="160.9">VCC</text>
<text x="105.4" y="159.6">J15</text>
<text x="91.2" y="163.4">GND</text>
<text x="105.4" y="162.2">Conn_01x03_Male</text>
</g>
<g font-size="1.8" fill="#0000c2">
<text x="39.4" y="40.9">Power</text>
<text x="46.2" y="40.9">Supply</text>
<text x="53.6" y="40.9">and</text>
<text x="58.2" y="40.9">Voltage</text>
<text x="66.4" y="40.9">Regulator</text>
<text x="67.8" y="41.5">SW4</text>
<text x="141" y="40.4">Select</text>
<text x="148" y="40.4">Buttons</text>
<text x="39.4" y="78.5">Sensor</text>
<text x="47" y="78.5">Connectors</text>
<text x="90.2" y="78.5">Screen</text>
<text x="141" y="78.5">Arduino</text>
<text x="149.2" y="78.5">Nano</text>
<text x="203.7" y="78.1">Motor</text>
<text x="210.1" y="78.1">Drivers</text>
<text x="90.2" y="103.9">Remote</text>
<text x="90.2" y="129.3">Servo</text>
<text x="90.2" y="154.7">Voltage</text>
<text x="98.4" y="154.7">Testing</text>
<text x="106.2" y="154.7">Pins</text>
</g>
<g font-size="1.8" fill="#a90000">
<text x="50.7" y="53.1">1</text>
<text x="50.7" y="50.5">2</text>
<text x="65.3" y="50.5">1</text>
<text x="73" y="48">2</text>
<text x="86.2" y="48">1</text>
<text x="98.9" y="48">3</text>
<text x="93" y="55.3" transform="rotate(-90 93 55.3)">2</text>
<text x="48.9" y="83.6">29</text>
<text x="48.9" y="81">30</text>
<text x="48.9" y="88.6">27</text>
<text x="48.9" y="86.1">28</text>
<text x="101.5" y="89.9">2</text>
<text x="101.5" y="87.4">3</text>
<text x="101.5" y="84.8">4</text>
<text x="159.8" y="87.7" transform="rotate(-90 159.8 87.7)">30</text>
<text x="164.8" y="87.7" transform="rotate(-90 164.8 87.7)">17</text>
<text x="167.4" y="87.7" transform="rotate(-90 167.4 87.7)">27</text>
<text x="220.3" y="88.6">4</text>
<text x="229.6" y="85.8" transform="rotate(-90 229.6 85.8)">1</text>
<text x="48.9" y="93.7">25</text>
<text x="48.9" y="91.2">26</text>
<text x="101.5" y="92.5">1</text>
<text x="150.4" y="95">2</text>
<text x="172.7" y="95">28</text>
<text x="220.3" y="93.7">8</text>
<text x="238.1" y="93.7">2</text>
<text x="48.9" y="101.3">22</text>
<text x="48.9" y="98.8">23</text>
<text x="48.9" y="96.3">24</text>
<text x="150.4" y="97.5">1</text>
<text x="150.4" y="100.1">5</text>
<text x="173.3" y="97.5">3</text>
<text x="220.3" y="96.3">6</text>
<text x="229.6" y="101" transform="rotate(-90 229.6 101)">5</text>
<text x="238.1" y="96.3">3</text>
<text x="48.9" y="106.4">20</text>
<text x="48.9" y="103.9">21</text>
<text x="99" y="106.4">3</text>
<text x="150.4" y="102.6">6</text>
<text x="150.4" y="105.2">7</text>
<text x="150.4" y="107.7">8</text>
<text x="172.7" y="105.2">18</text>
<text x="209.3" y="105.5" transform="rotate(-90 209.3 105.5)">1</text>
<text x="211.8" y="105.5" transform="rotate(-90 211.8 105.5)">2</text>
<text x="48.9" y="111.5">18</text>
<text x="48.9" y="109">19</text>
<text x="99" y="111.5">1</text>
<text x="99" y="109">2</text>
<text x="149.8" y="112.8">10</text>
<text x="150.4" y="110.2">9</text>
<text x="172.7" y="110.2">19</text>
<text x="172.7" y="112.8">20</text>
<text x="48.9" y="119.1">15</text>
<text x="48.9" y="116.6">16</text>
<text x="48.9" y="114">17</text>
<text x="149.8" y="115.3">11</text>
<text x="149.8" y="117.9">12</text>
<text x="172.7" y="115.3">21</text>
<text x="172.7" y="117.9">22</text>
<text x="48.9" y="124.2">13</text>
<text x="48.9" y="121.7">14</text>
<text x="149.8" y="120.4">13</text>
<text x="149.8" y="122.9">14</text>
<text x="149.8" y="125.5">15</text>
<text x="172.7" y="120.4">23</text>
<text x="172.7" y="122.9">24</text>
<text x="172.7" y="125.5">25</text>
<text x="219" y="125.5">4</text>
<text x="228.3" y="122.6" transform="rotate(-90 228.3 122.6)">1</text>
<text x="48.9" y="131.8">10</text>
<text x="48.9" y="129.3">11</text>
<text x="48.9" y="126.7">12</text>
<text x="99" y="131.8">3</text>
<text x="149.8" y="128">16</text>
<text x="172.7" y="128">26</text>
<text x="219" y="130.6">8</text>
<text x="236.8" y="130.6">2</text>
<text x="49.5" y="136.9">8</text>
<text x="49.5" y="134.4">9</text>
<text x="99" y="136.9">1</text>
<text x="99" y="134.4">2</text>
<text x="162.3" y="135.3" transform="rotate(-90 162.3 135.3)">4</text>
<text x="164.8" y="135.9" transform="rotate(-90 164.8 135.9)">29</text>
<text x="219" y="133.1">6</text>
<text x="228.3" y="137.9" transform="rotate(-90 228.3 137.9)">5</text>
<text x="236.8" y="133.1">3</text>
<text x="49.5" y="142">6</text>
<text x="49.5" y="139.4">7</text>
<text x="209.3" y="142.3" transform="rotate(-90 209.3 142.3)">1</text>
<text x="211.8" y="142.3" transform="rotate(-90 211.8 142.3)">2</text>
<text x="49.5" y="149.6">3</text>
<text x="49.5" y="147.1">4</text>
<text x="49.5" y="144.5">5</text>
<text x="49.5" y="154.7">1</text>
<text x="49.5" y="152.1">2</text>
<text x="100.3" y="159.8">2</text>
<text x="100.3" y="157.2">3</text>
<text x="100.3" y="162.3">1</text>
</g>
</svg>
